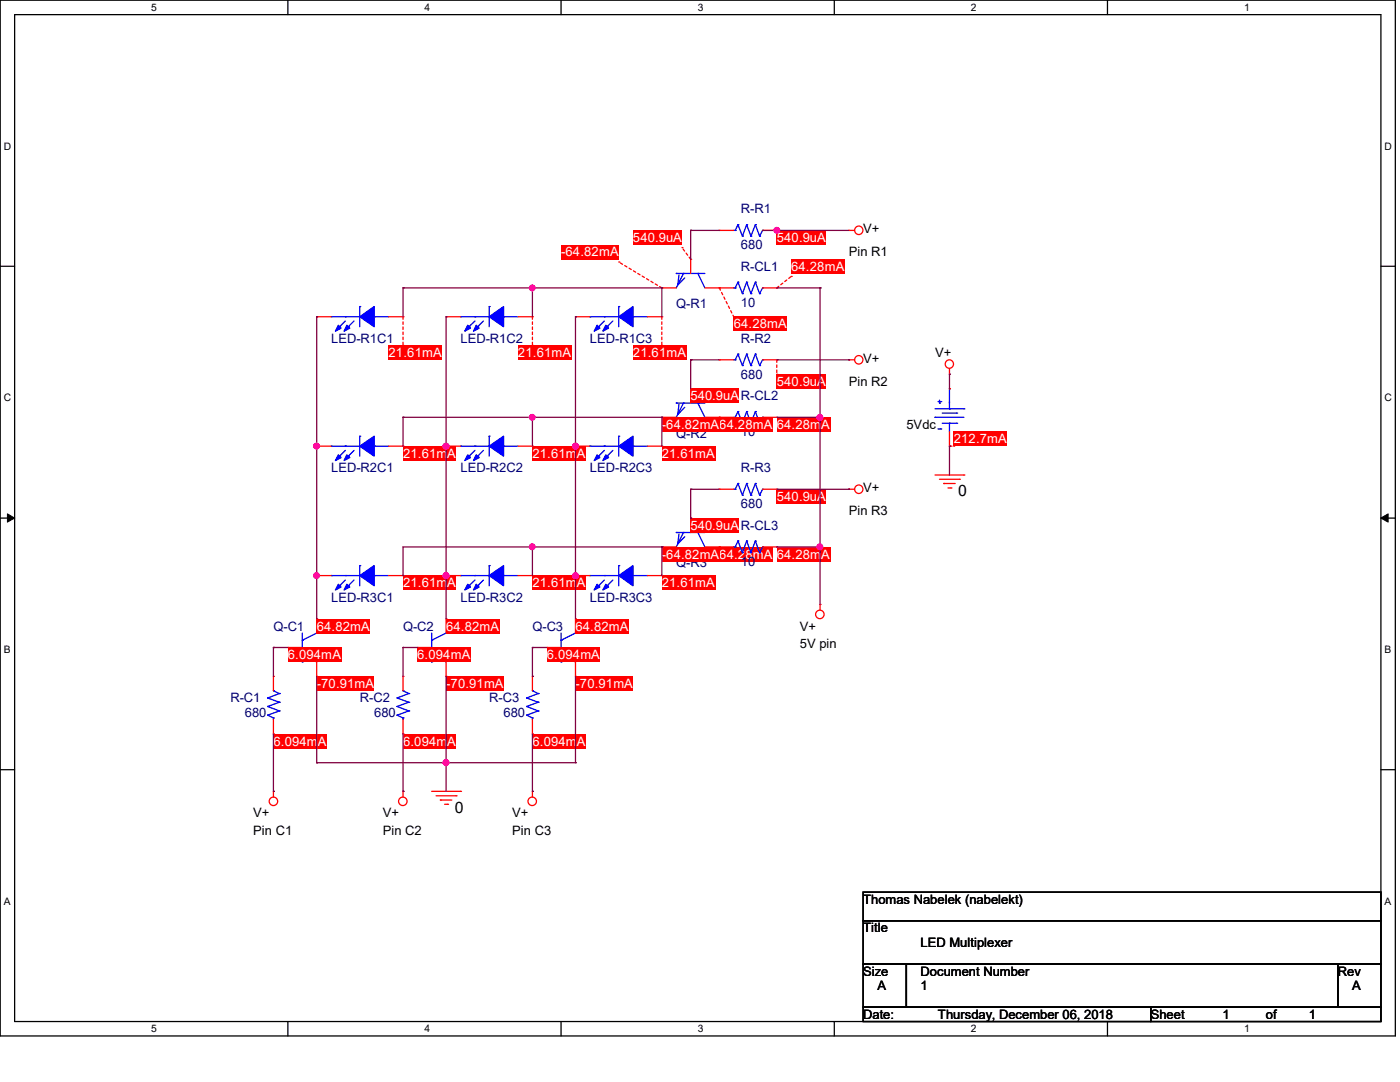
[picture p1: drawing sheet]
<svg xmlns="http://www.w3.org/2000/svg" width="279mm" height="216mm" viewBox="0 0 279 216" stroke-linecap="round" stroke-linejoin="round" font-family="sans-serif">
<path d="M0 0h278.5v206.7h-278.5zM2.9 2.9h272.7v200.9h-272.7z" fill="none" stroke="#000" stroke-width=".25"/>
<g fill="#fff">
<path d="M30.2 .3h1.1v2.3h-1.1z"/>
<path d="M30.2 204.1h1.1v2.3h-1.1z"/>
</g>
<path d="M57.4 0v2.9M57.4 203.8v2.9" fill="none" stroke="#000" stroke-width=".25"/>
<g fill="#fff">
<path d="M84.7 .3h1.1v2.3h-1.1z"/>
<path d="M84.7 204.1h1.1v2.3h-1.1z"/>
</g>
<path d="M112 0v2.9M112 203.8v2.9" fill="none" stroke="#000" stroke-width=".25"/>
<g fill="#fff">
<path d="M139.2 .3h1.1v2.3h-1.1z"/>
<path d="M139.2 204.1h1.1v2.3h-1.1z"/>
</g>
<path d="M166.5 0v2.9M166.5 203.8v2.9" fill="none" stroke="#000" stroke-width=".25"/>
<g fill="#fff">
<path d="M193.8 .3h1.1v2.3h-1.1z"/>
<path d="M193.8 204.1h1.1v2.3h-1.1z"/>
</g>
<path d="M221 0v2.9M221 203.8v2.9" fill="none" stroke="#000" stroke-width=".25"/>
<g fill="#fff">
<path d="M248.3 .3h1.1v2.3h-1.1z"/>
<path d="M248.3 204.1h1.1v2.3h-1.1z"/>
<path d="M.8 28h1.4v2.3h-1.4z"/>
<path d="M276.3 28h1.4v2.3h-1.4z"/>
<path d="M.8 78.2h1.4v2.3h-1.4z"/>
<path d="M276.3 78.2h1.4v2.3h-1.4z"/>
</g>
<path d="M0 53.1h2.9M275.6 53.1h2.9" fill="none" stroke="#000" stroke-width=".25"/>
<g fill="#fff">
<path d="M.8 128.5h1.3v2.2h-1.3z"/>
<path d="M276.3 128.5h1.3v2.2h-1.3z"/>
</g>
<path d="M0 103.4h2.9M275.6 103.4h2.9" fill="none" stroke="#000" stroke-width=".25"/>
<path d="M1.5 102.5l1.4 .9-1.4 .8zM275.6 103.4l1.4-.9v1.7z" fill="#000" stroke="#000" stroke-width=".2"/>
<g fill="#fff">
<path d="M.8 178.7h1.3v2.2h-1.3z"/>
<path d="M276.3 178.7h1.3v2.2h-1.3z"/>
</g>
<path d="M0 153.6h2.9M275.6 153.6h2.9M172.3 178h103.3v5.7h-103.3zM172.3 183.7h103.3v8.7h-103.3zM172.3 192.4h8.6v8.6h-8.6zM180.9 192.4h86.1v8.6h-86.1zM267 192.4h8.6v8.6h-8.6zM172.3 201h57.4v2.8h-57.4zM229.7 201h45.9v2.8h-45.9z" fill="none" stroke="#000" stroke-width=".25"/>
<g fill="none" stroke="#f00" stroke-width=".25">
<path d="M169.4 46h.1M169.4 46h1.2M169.4 71.8h.1M169.4 71.8h1.2M189.5 74.7h.1M189.5 73.5v1.2M169.4 97.6h.1M169.4 97.6h1.2M186.6 94.8h5.8M187.5 95.6h4M188.3 96.5h.1M188.3 96.5h2.3"/>
<path d="M189.2 97.4h.6M189.8 97.4h.1M191.5 95.6h.1M192.4 94.8h.1M54.6 135h.1M54.6 135v2.8M163.7 120.6h.1M163.7 120.6v1.2M54.6 157.9h.1M54.6 146.4h.1M54.6 143.6v2.8M54.6 157.9v1.1"/>
<path d="M80.4 157.9h.1M80.4 157.9v1.1M86.1 157.9h5.8M87 158.8h4M87.9 159.6h.1M87.9 159.6h2.3M91 158.8h.1M91.9 157.9h.1M106.3 157.9h.1M106.3 157.9v1.1M88.7 160.5h.6M89.3 160.5h.1"/>
<circle cx="171.4" cy="45.9" r=".83"/>
<circle cx="171.4" cy="71.8" r=".83"/>
<circle cx="189.5" cy="72.6" r=".83"/>
<circle cx="171.4" cy="97.6" r=".83"/>
<circle cx="163.6" cy="122.6" r=".85"/>
<circle cx="54.6" cy="159.9" r=".85"/>
<circle cx="80.4" cy="159.9" r=".85"/>
<circle cx="106.2" cy="159.9" r=".85"/>
</g>
<g fill="none" stroke="#00f" stroke-width=".25">
<path d="M53.4 139.3h.1M53.4 139.3l2.4 .8M54.6 137.8h.1M54.6 137.8l1.2 .6M55.8 138.4h.1M55.8 138.4l-2.4 .9M53.4 142.7h.1M53.4 141h.1M53.4 142.7l1.2 .6M53.4 141l2.4 .9M54.6 143.3h.1M54.6 143.3v.3"/>
<path d="M55.8 141.9h.1M55.8 140.1h.1M55.8 141.9l-2.4 .8M55.8 140.1l-2.4 .9"/>
</g>
<path d="M54.6 146.4h10.6v2.9h-10.6z" fill="#f00"/>
<g fill="none" stroke="#00f" stroke-width=".25">
<path d="M146.4 57.4h.3M146.7 57.4h.1M147.3 56.3h.1M147.3 56.3l-.6 1.1M147.3 56.3l.9 2.3M148.2 58.6h.1M149 56.3h.1M149 56.3l-.8 2.3M149 56.3l.9 2.3M149.9 58.6h.1M150.7 56.3h.1M150.7 56.3l-.8 2.3"/>
<path d="M150.7 56.3l.9 2.3M151.6 58.6h.1M152.2 57.4h.1M152.2 57.4l-.6 1.2"/>
</g>
<path d="M152.2 57.4h2.8M155 57.4h.1" fill="none" stroke="#f00" stroke-width=".25"/>
<path d="M157.9 51.7h10.7v2.9h-10.7z" fill="#f00"/>
<path d="M155 57.4l2.9-2.2M157.9 55.2h.1" fill="none" stroke="#f00" stroke-width=".25" stroke-dasharray=".5"/>
<path d="M143.6 57.4h.1M143.6 57.4h2.8M103.4 89h2.9M106.3 89h.1" fill="none" stroke="#f00" stroke-width=".25"/>
<g fill="#00f" stroke="#00f" stroke-width=".25">
<path d="M97.6 89l2.9-2v4z" fill-rule="evenodd"/>
<path d="M95 90.8l.6 .5-1.1 .6z" fill-rule="evenodd"/>
<path d="M93.3 90.8l.6 .5-1.1 .6z" fill-rule="evenodd"/>
</g>
<path d="M91.9 89h.1M91.9 89h5.7M93.6 91h.1M94.8 89h.1M94.8 89.9l-1.2 1.1M95.3 91h.1M96.5 89.9l-1.2 1.1M97.6 87h.1M97.6 87v4M100.5 89h.1M100.5 89h2.9" fill="none" stroke="#00f" stroke-width=".25"/>
<path d="M106.3 89h10.6v2.9h-10.6z" fill="#f00"/>
<path d="M89 89h.1M89 89h2.9M57.4 129.2h.1M57.4 129.2h2.9" fill="none" stroke="#f00" stroke-width=".25"/>
<path d="M60.3 127.8h.1M60.3 130.6h.1M60.3 132.1h.1M60.3 130.6l2.9 1.5M60.3 126.3v5.8M61.2 130.3l1.4 1.5-2-.3M63.2 126.3l-2.9 1.5" fill="none" stroke="#00f" stroke-width=".25"/>
<path d="M57.4 129.2h10.7v2.9h-10.7z" fill="#f00"/>
<path d="M63.2 123.5h.1M63.2 123.5v2.8" fill="none" stroke="#f00" stroke-width=".25"/>
<path d="M63.2 123.5h10.7v2.9h-10.7z" fill="#f00"/>
<path d="M63.2 135h.1M63.2 132.1v2.9" fill="none" stroke="#f00" stroke-width=".25"/>
<g fill="#f00">
<path d="M63.2 135h7.6v2.8h-7.6z"/>
<path d="M70.8 135h3.9v2.8h-3.9z"/>
</g>
<g fill="#00f" stroke="#00f" stroke-width=".25">
<path d="M123.5 114.9l2.8-2v4z" fill-rule="evenodd"/>
<path d="M120.9 116.6l.6 .5-1.2 .6z" fill-rule="evenodd"/>
<path d="M119.2 116.6l.5 .5-1.1 .6z" fill-rule="evenodd"/>
</g>
<path d="M117.7 114.9h.1M117.7 114.9h5.8M119.5 116.9h.1M120.6 114.9h.1M120.6 115.7l-1.1 1.2M121.2 116.9h.1M122.3 115.7l-1.1 1.2M123.5 112.9h.1M123.5 112.9v4M126.3 114.9h.1M126.3 114.9h2.9" fill="none" stroke="#00f" stroke-width=".25"/>
<path d="M129.2 114.9h2.9M132.1 114.9h.1" fill="none" stroke="#f00" stroke-width=".25"/>
<path d="M132.1 114.9h10.6v2.8h-10.6z" fill="#f00"/>
<path d="M77.6 63.2h2.8M80.4 63.2h.1M114.9 114.9h.1M114.9 114.9h2.8" fill="none" stroke="#f00" stroke-width=".25"/>
<g fill="#00f" stroke="#00f" stroke-width=".25">
<path d="M71.8 63.2l2.9-2v4z" fill-rule="evenodd"/>
<path d="M69.2 64.9l.6 .6-1.1 .6z" fill-rule="evenodd"/>
<path d="M67.5 64.9l.6 .6-1.2 .6z" fill-rule="evenodd"/>
</g>
<path d="M66.1 63.2h.1M66.1 63.2h5.7M67.8 65.2h.1M68.9 63.2h.1M68.9 64.1l-1.1 1.1M69.5 65.2h.1M70.7 64.1l-1.2 1.1M71.8 61.2h.1M71.8 61.2v4M74.7 63.2h.1M74.7 63.2h2.9" fill="none" stroke="#00f" stroke-width=".25"/>
<path d="M77.6 68.9h10.6v2.9h-10.6z" fill="#f00"/>
<path d="M80.4 63.2v5.7M80.4 68.9h.1" fill="none" stroke="#f00" stroke-width=".25" stroke-dasharray=".5"/>
<path d="M63.2 63.2h.1M63.2 63.2h2.9M77.6 89h2.8M80.4 89h.1" fill="none" stroke="#f00" stroke-width=".25"/>
<g fill="#00f" stroke="#00f" stroke-width=".25">
<path d="M71.8 89l2.9-2v4z" fill-rule="evenodd"/>
<path d="M69.2 90.8l.6 .5-1.1 .6z" fill-rule="evenodd"/>
<path d="M67.5 90.8l.6 .5-1.2 .6z" fill-rule="evenodd"/>
</g>
<path d="M66.1 89h.1M66.1 89h5.7M67.8 91h.1M68.9 89h.1M68.9 89.9l-1.1 1.1M69.5 91h.1M70.7 89.9l-1.2 1.1M71.8 87h.1M71.8 87v4M74.7 89h.1M74.7 89h2.9" fill="none" stroke="#00f" stroke-width=".25"/>
<g fill="#f00">
<path d="M80.4 89h6.7v2.9h-6.7z"/>
<path d="M87.1 89h3.9v2.9h-3.9z"/>
</g>
<path d="M189.5 77.6h.1M63.2 89h.1M63.2 89h2.9M189.5 89h.1M189.5 86.1v2.9" fill="none" stroke="#f00" stroke-width=".25"/>
<g fill="none" stroke="#00f" stroke-width=".25">
<path d="M187.5 79.8v.6M189.5 77.6h.1M189.5 77.6v4M186.6 83.3h.1M186.6 83.3h5.8M186.6 81.6h5.8M187.2 80.1h.5M187.2 85.6h.5M187.5 80.4h.1M187.7 80.1h.1M187.7 85.6h.1M188 82.4h2.9"/>
<path d="M188 84.5h2.9M189.5 81.6h.1M189.5 84.5h.1M189.5 84.5v1.6M190.9 82.4h.1M190.9 84.5h.1M192.4 81.6h.1"/>
</g>
<path d="M190.3 86.1h10.7v2.9h-10.7z" fill="#f00"/>
<path d="M189.5 89h.8M190.3 89h.1" fill="none" stroke="#f00" stroke-width=".25" stroke-dasharray=".5"/>
<g fill="none" stroke="#00f" stroke-width=".25">
<path d="M146.4 46h.3M146.7 46h.1M147.3 44.8h.1M147.3 44.8l-.6 1.2M147.3 44.8l.9 2.3M148.2 47.1h.1M149 44.8h.1M149 44.8l-.8 2.3M149 44.8l.9 2.3M149.9 47.1h.1M150.7 44.8h.1M150.7 44.8l-.8 2.3"/>
<path d="M150.7 44.8l.9 2.3M151.6 47.1h.1M152.2 46h.1M152.2 46l-.6 1.1"/>
</g>
<path d="M152.2 46h2.8M155 46h.1" fill="none" stroke="#f00" stroke-width=".25"/>
<g fill="#f00">
<path d="M155 46h4.5v2.9h-4.5z"/>
<path d="M159.5 46h5.3v2.9h-5.3z"/>
</g>
<path d="M137.8 51.7h.1M137.8 51.7v2.9M143.6 46h.1M143.6 46h2.8" fill="none" stroke="#f00" stroke-width=".25"/>
<path d="M135 54.6h.1M135 54.6h5.7M135.5 54.9l-.2 2 1.4-1.4M136.4 54.6h.1M136.4 54.6l-1.4 2.8M139.3 54.6h.1M139.3 54.6l1.4 2.8" fill="none" stroke="#00f" stroke-width=".25"/>
<g fill="#f00">
<path d="M126.3 46h4.5v2.9h-4.5z"/>
<path d="M130.8 46h5.3v2.9h-5.3z"/>
</g>
<path d="M136.1 49.4h.1M137.8 51.7l-1.7-2.3" fill="none" stroke="#f00" stroke-width=".25" stroke-dasharray=".5"/>
<path d="M140.7 57.4h2.9M143.6 57.4h.1" fill="none" stroke="#f00" stroke-width=".25"/>
<path d="M146.4 63.2h10.7v2.9h-10.7z" fill="#f00"/>
<path d="M143.6 57.4l2.8 5.8M146.4 63.2h.1" fill="none" stroke="#f00" stroke-width=".25" stroke-dasharray=".5"/>
<path d="M132.1 57.4h.1M132.1 57.4h2.9" fill="none" stroke="#f00" stroke-width=".25"/>
<path d="M112 48.9h11.5v2.8h-11.5z" fill="#f00"/>
<path d="M123.5 52.3h.1M132.1 57.4l-8.6-5.1" fill="none" stroke="#f00" stroke-width=".25" stroke-dasharray=".5"/>
<g fill="none" stroke="#00f" stroke-width=".25">
<path d="M146.4 83.3h.3M146.7 83.3h.1M147.3 82.1h.1M147.3 82.1l-.6 1.2M147.3 82.1l.9 2.4M148.2 84.5h.1M149 82.1h.1M149 82.1l-.8 2.4M149 82.1l.9 2.4M149.9 84.5h.1M150.7 82.1h.1M150.7 82.1l-.8 2.4"/>
<path d="M150.7 82.1l.9 2.4M151.6 84.5h.1M152.2 83.3h.1M152.2 83.3l-.6 1.2"/>
</g>
<path d="M152.2 83.3h2.8M155 83.3h.1" fill="none" stroke="#f00" stroke-width=".25"/>
<path d="M155 83.3h10.7v2.8h-10.7z" fill="#f00"/>
<path d="M143.6 83.3h.1M143.6 83.3h2.8M77.6 114.9h2.8M80.4 114.9h.1" fill="none" stroke="#f00" stroke-width=".25"/>
<g fill="#00f" stroke="#00f" stroke-width=".25">
<path d="M71.8 114.9l2.9-2v4z" fill-rule="evenodd"/>
<path d="M69.2 116.6l.6 .5-1.1 .6z" fill-rule="evenodd"/>
<path d="M67.5 116.6l.6 .5-1.2 .6z" fill-rule="evenodd"/>
</g>
<path d="M66.1 114.9h.1M66.1 114.9h5.7M67.8 116.9h.1M68.9 114.9h.1M68.9 115.7l-1.1 1.2M69.5 116.9h.1M70.7 115.7l-1.2 1.2M71.8 112.9h.1M71.8 112.9v4M74.7 114.9h.1M74.7 114.9h2.9" fill="none" stroke="#00f" stroke-width=".25"/>
<g fill="#f00">
<path d="M80.4 114.9h6.7v2.8h-6.7z"/>
<path d="M87.1 114.9h3.9v2.8h-3.9z"/>
</g>
<path d="M103.4 63.2h2.9M106.3 63.2h.1M63.2 114.9h.1M63.2 114.9h2.9" fill="none" stroke="#f00" stroke-width=".25"/>
<g fill="#00f" stroke="#00f" stroke-width=".25">
<path d="M97.6 63.2l2.9-2v4z" fill-rule="evenodd"/>
<path d="M95 64.9l.6 .6-1.1 .6z" fill-rule="evenodd"/>
<path d="M93.3 64.9l.6 .6-1.1 .6z" fill-rule="evenodd"/>
</g>
<path d="M91.9 63.2h.1M91.9 63.2h5.7M93.6 65.2h.1M94.8 63.2h.1M94.8 64.1l-1.2 1.1M95.3 65.2h.1M96.5 64.1l-1.2 1.1M97.6 61.2h.1M97.6 61.2v4M100.5 63.2h.1M100.5 63.2h2.9" fill="none" stroke="#00f" stroke-width=".25"/>
<path d="M103.4 68.9h10.6v2.9h-10.6z" fill="#f00"/>
<path d="M106.3 63.2v5.7M106.3 68.9h.1" fill="none" stroke="#f00" stroke-width=".25" stroke-dasharray=".5"/>
<path d="M89 63.2h.1M89 63.2h2.9M80.4 135h.1M80.4 135v2.8M80.4 146.4h.1M80.4 143.6v2.8" fill="none" stroke="#f00" stroke-width=".25"/>
<g fill="none" stroke="#00f" stroke-width=".25">
<path d="M79.2 139.3h.1M79.2 139.3l2.4 .8M80.4 137.8h.1M80.4 137.8l1.2 .6M81.6 138.4h.1M81.6 138.4l-2.4 .9M79.2 142.7h.1M79.2 141h.1M79.2 142.7l1.2 .6M79.2 141l2.4 .9M80.4 143.3h.1M80.4 143.3v.3"/>
<path d="M81.6 141.9h.1M81.6 140.1h.1M81.6 141.9l-2.4 .8M81.6 140.1l-2.4 .9"/>
</g>
<g fill="#f00">
<path d="M80.4 146.4h6.7v2.9h-6.7z"/>
<path d="M87.1 146.4h3.9v2.9h-3.9z"/>
</g>
<path d="M112 127.8h.1M112 130.6h.1M112 132.1h.1M112 130.6l2.9 1.5M112 126.3v5.8M112.9 130.3l1.4 1.5-2-.3M114.9 126.3l-2.9 1.5" fill="none" stroke="#00f" stroke-width=".25"/>
<path d="M109.1 129.2h.1M109.1 129.2h2.9" fill="none" stroke="#f00" stroke-width=".25"/>
<g fill="#f00">
<path d="M109.1 129.2h6.7v2.9h-6.7z"/>
<path d="M115.8 129.2h3.9v2.9h-3.9z"/>
</g>
<path d="M114.9 123.5h.1M114.9 123.5v2.8" fill="none" stroke="#f00" stroke-width=".25"/>
<path d="M114.9 123.5h10.6v2.9h-10.6z" fill="#f00"/>
<path d="M114.9 135h.1M114.9 132.1v2.9" fill="none" stroke="#f00" stroke-width=".25"/>
<g fill="#f00">
<path d="M114.9 135h7.5v2.8h-7.5z"/>
<path d="M122.4 135h3.9v2.8h-3.9z"/>
</g>
<path d="M135 106.3h.1M135 106.3h5.7M135.5 106.6l-.2 1.9 1.4-1.4M136.4 106.3h.1M136.4 106.3l-1.4 2.8M139.3 106.3h.1M139.3 106.3l1.4 2.8" fill="none" stroke="#00f" stroke-width=".25"/>
<path d="M137.8 103.4h.1M137.8 103.4v2.9" fill="none" stroke="#f00" stroke-width=".25"/>
<path d="M137.8 103.4h9.7v2.9h-9.7z" fill="#f00"/>
<path d="M140.7 109.1h2.9M143.6 109.1h.1" fill="none" stroke="#f00" stroke-width=".25"/>
<path d="M143.6 109.1h10.6v2.9h-10.6z" fill="#f00"/>
<path d="M132.1 109.1h.1M132.1 109.1h2.9" fill="none" stroke="#f00" stroke-width=".25"/>
<g fill="#f00">
<path d="M132.1 109.1h7.6v2.9h-7.6z"/>
<path d="M139.7 109.1h3.9v2.9h-3.9z"/>
</g>
<g fill="none" stroke="#00f" stroke-width=".25">
<path d="M105.1 139.3h.1M105.1 139.3l2.3 .8M106.3 137.8h.1M106.3 137.8l1.1 .6M107.4 138.4h.1M107.4 138.4l-2.3 .9M105.1 142.7h.1M105.1 141h.1M105.1 142.7l1.2 .6M105.1 141l2.3 .9M106.3 143.3h.1M106.3 143.3v.3"/>
<path d="M107.4 141.9h.1M107.4 140.1h.1M107.4 141.9l-2.3 .8M107.4 140.1l-2.3 .9"/>
</g>
<path d="M106.3 135h.1M106.3 135v2.8M106.3 146.4h.1M106.3 143.6v2.8" fill="none" stroke="#f00" stroke-width=".25"/>
<path d="M106.3 146.4h10.6v2.9h-10.6z" fill="#f00"/>
<path d="M86.1 127.8h.1M86.1 130.6h.1M86.1 132.1h.1M86.1 130.6l2.9 1.5M86.1 126.3v5.8M87 130.3l1.4 1.5-2-.3M89 126.3l-2.9 1.5" fill="none" stroke="#00f" stroke-width=".25"/>
<path d="M83.3 129.2h.1M83.3 129.2h2.8" fill="none" stroke="#f00" stroke-width=".25"/>
<path d="M83.3 129.2h10.6v2.9h-10.6z" fill="#f00"/>
<path d="M89 123.5h.1M89 123.5v2.8" fill="none" stroke="#f00" stroke-width=".25"/>
<path d="M89 123.5h10.7v2.9h-10.7z" fill="#f00"/>
<path d="M89 135h.1M89 132.1v2.9" fill="none" stroke="#f00" stroke-width=".25"/>
<g fill="#f00">
<path d="M89 135h7.6v2.8h-7.6z"/>
<path d="M96.6 135h3.9v2.8h-3.9z"/>
</g>
<path d="M135 80.4h.1M135 80.4h5.7M135.5 80.7l-.2 2 1.4-1.4M136.4 80.4h.1M136.4 80.4l-1.4 2.9M139.3 80.4h.1M139.3 80.4l1.4 2.9" fill="none" stroke="#00f" stroke-width=".25"/>
<path d="M137.8 77.6h.1M137.8 77.6v2.8" fill="none" stroke="#f00" stroke-width=".25"/>
<path d="M137.8 77.6h9.7v2.8h-9.7z" fill="#f00"/>
<path d="M140.7 83.3h2.9M143.6 83.3h.1" fill="none" stroke="#f00" stroke-width=".25"/>
<path d="M143.6 83.3h10.6v2.8h-10.6z" fill="#f00"/>
<path d="M132.1 83.3h.1M132.1 83.3h2.9" fill="none" stroke="#f00" stroke-width=".25"/>
<g fill="#f00">
<path d="M132.1 83.3h7.6v2.8h-7.6z"/>
<path d="M139.7 83.3h3.9v2.8h-3.9z"/>
</g>
<g fill="#00f" stroke="#00f" stroke-width=".25">
<path d="M123.5 63.2l2.8-2v4z" fill-rule="evenodd"/>
<path d="M120.9 64.9l.6 .6-1.2 .6z" fill-rule="evenodd"/>
<path d="M119.2 64.9l.5 .6-1.1 .6z" fill-rule="evenodd"/>
</g>
<path d="M117.7 63.2h.1M117.7 63.2h5.8M119.5 65.2h.1M120.6 63.2h.1M120.6 64.1l-1.1 1.1M121.2 65.2h.1M122.3 64.1l-1.1 1.1M123.5 61.2h.1M123.5 61.2v4M126.3 63.2h.1M126.3 63.2h2.9" fill="none" stroke="#00f" stroke-width=".25"/>
<path d="M129.2 63.2h2.9M132.1 63.2h.1" fill="none" stroke="#f00" stroke-width=".25"/>
<path d="M126.3 68.9h10.7v2.9h-10.7z" fill="#f00"/>
<path d="M132.1 63.2v5.7M132.1 68.9h.1" fill="none" stroke="#f00" stroke-width=".25" stroke-dasharray=".5"/>
<path d="M114.9 63.2h.1M114.9 63.2h2.8M152.2 97.6h2.8M155 97.6h.1" fill="none" stroke="#f00" stroke-width=".25"/>
<g fill="none" stroke="#00f" stroke-width=".25">
<path d="M146.4 97.6h.3M146.7 97.6h.1M147.3 96.5h.1M147.3 96.5l-.6 1.1M147.3 96.5l.9 2.3M148.2 98.8h.1M149 96.5h.1M149 96.5l-.8 2.3M149 96.5l.9 2.3M149.9 98.8h.1M150.7 96.5h.1M150.7 96.5l-.8 2.3"/>
<path d="M150.7 96.5l.9 2.3M151.6 98.8h.1M152.2 97.6h.1M152.2 97.6l-.6 1.2"/>
</g>
<g fill="#f00">
<path d="M155 97.6h4.5v2.9h-4.5z"/>
<path d="M159.5 97.6h5.3v2.9h-5.3z"/>
</g>
<path d="M143.6 97.6h.1M143.6 97.6h2.8M103.4 114.9h2.9M106.3 114.9h.1" fill="none" stroke="#f00" stroke-width=".25"/>
<g fill="#00f" stroke="#00f" stroke-width=".25">
<path d="M97.6 114.9l2.9-2v4z" fill-rule="evenodd"/>
<path d="M95 116.6l.6 .5-1.1 .6z" fill-rule="evenodd"/>
<path d="M93.3 116.6l.6 .5-1.1 .6z" fill-rule="evenodd"/>
</g>
<path d="M91.9 114.9h.1M91.9 114.9h5.7M93.6 116.9h.1M94.8 114.9h.1M94.8 115.7l-1.2 1.2M95.3 116.9h.1M96.5 115.7l-1.2 1.2M97.6 112.9h.1M97.6 112.9v4M100.5 114.9h.1M100.5 114.9h2.9" fill="none" stroke="#00f" stroke-width=".25"/>
<path d="M106.3 114.9h10.6v2.8h-10.6z" fill="#f00"/>
<path d="M152.2 71.8h2.8M155 71.8h.1M89 114.9h.1M89 114.9h2.9" fill="none" stroke="#f00" stroke-width=".25"/>
<g fill="none" stroke="#00f" stroke-width=".25">
<path d="M146.4 71.8h.3M146.7 71.8h.1M147.3 70.7h.1M147.3 70.7l-.6 1.1M147.3 70.7l.9 2.2M148.2 72.9h.1M149 70.7h.1M149 70.7l-.8 2.2M149 70.7l.9 2.2M149.9 72.9h.1M150.7 70.7h.1M150.7 70.7l-.8 2.2"/>
<path d="M150.7 70.7l.9 2.2M151.6 72.9h.1M152.2 71.8h.1M152.2 71.8l-.6 1.1"/>
</g>
<g fill="#f00">
<path d="M155 74.7h4.5v2.9h-4.5z"/>
<path d="M159.5 74.7h5.3v2.9h-5.3z"/>
</g>
<path d="M155 71.8v2.9M155 74.7h.1" fill="none" stroke="#f00" stroke-width=".25" stroke-dasharray=".5"/>
<path d="M143.6 71.8h.1M143.6 71.8h2.8M129.2 89h2.9M132.1 89h.1" fill="none" stroke="#f00" stroke-width=".25"/>
<g fill="#00f" stroke="#00f" stroke-width=".25">
<path d="M123.5 89l2.8-2v4z" fill-rule="evenodd"/>
<path d="M120.9 90.8l.6 .5-1.2 .6z" fill-rule="evenodd"/>
<path d="M119.2 90.8l.5 .5-1.1 .6z" fill-rule="evenodd"/>
</g>
<path d="M117.7 89h.1M117.7 89h5.8M119.5 91h.1M120.6 89h.1M120.6 89.9l-1.1 1.1M121.2 91h.1M122.3 89.9l-1.1 1.1M123.5 87h.1M123.5 87v4M126.3 89h.1M126.3 89h2.9" fill="none" stroke="#00f" stroke-width=".25"/>
<path d="M132.1 89h10.6v2.9h-10.6z" fill="#f00"/>
<path d="M114.9 89h.1M114.9 89h2.8M152.2 109.1h2.8M155 109.1h.1" fill="none" stroke="#f00" stroke-width=".25"/>
<g fill="none" stroke="#00f" stroke-width=".25">
<path d="M146.4 109.1h.3M146.7 109.1h.1M147.3 107.9h.1M147.3 107.9l-.6 1.2M147.3 107.9l.9 2.4M148.2 110.3h.1M149 107.9h.1M149 107.9l-.8 2.4M149 107.9l.9 2.4M149.9 110.3h.1M150.7 107.9h.1M150.7 107.9l-.8 2.4"/>
<path d="M150.7 107.9l.9 2.4M151.6 110.3h.1M152.2 109.1h.1M152.2 109.1l-.6 1.2"/>
</g>
<path d="M155 109.1h10.7v2.9h-10.7z" fill="#f00"/>
<path d="M143.6 109.1h.1M143.6 109.1h2.8" fill="none" stroke="#f00" stroke-width=".25"/>
<g fill="none" stroke="#800040" stroke-width=".25">
<path d="M80.4 57.4h.1M80.4 57.4v5.8M80.4 57.4h51.7M106.3 57.4h.1M106.3 57.4v5.8M132.1 57.4h.1M132.1 57.4v5.8M137.8 46h.1M137.8 46h5.8M137.8 46v5.7M152.2 46h17.2M155 46h.1"/>
<path d="M155 57.4h8.7M163.7 57.4h.1M163.7 57.4v63.2M63.2 63.2h.1M63.2 63.2v60.3M89 63.2h.1M89 63.2v60.3M114.9 63.2h.1M114.9 63.2v60.3M137.8 71.8h.1M137.8 71.8v5.8M137.8 71.8h5.8"/>
<path d="M155 71.8h14.4M169.4 71.8h.1M189.5 74.7h.1M189.5 74.7v2.9M63.2 89h.1M80.4 83.3h.1M80.4 83.3v5.7M80.4 83.3h51.7M89 89h.1M106.3 83.3h.1M106.3 83.3v5.7M114.9 89h.1"/>
<path d="M132.1 83.3h.1M132.1 83.3v5.7M137.8 97.6h.1M137.8 97.6v5.8M137.8 97.6h5.8M155 83.3h8.7M155 97.6h14.4M163.7 83.3h.1M169.4 97.6h.1M189.5 89h.1M189.5 89v5.8M63.2 114.9h.1"/>
<path d="M80.4 114.9h.1M89 114.9h.1M106.3 109.1h.1M106.3 109.1v5.8M114.9 114.9h.1M132.1 109.1h.1M132.1 109.1h-51.7v5.8M132.1 109.1v5.8M137.8 103.4h.1M155 109.1h8.7M163.7 109.1h.1M54.6 129.2h.1"/>
<path d="M54.6 129.2h2.8M54.6 129.2v5.8M63.2 135v17.2M80.4 129.2h.1M80.4 129.2h2.9M80.4 129.2v5.8M89 135v22.9M106.3 129.2h.1M106.3 135h.1M106.3 129.2h2.8M106.3 129.2v5.8M114.9 135v17.2"/>
<path d="M54.6 157.9h.1M54.6 146.4v11.5M63.2 152.2h.1M63.2 152.2h51.7M80.4 157.9h.1M80.4 146.4v11.5M89 152.2h.1M106.3 157.9h.1M106.3 146.4v11.5M114.9 152.2h.1"/>
</g>
<g fill="#f0f" stroke="#f0f" stroke-width=".25">
<circle cx="89" cy="114.9" r=".56"/>
<circle cx="89" cy="89" r=".56"/>
<circle cx="114.9" cy="114.9" r=".55"/>
<circle cx="114.9" cy="89" r=".55"/>
<circle cx="63.2" cy="114.9" r=".55"/>
<circle cx="63.2" cy="89" r=".55"/>
<circle cx="106.2" cy="109.1" r=".55"/>
<circle cx="106.2" cy="83.3" r=".55"/>
<circle cx="106.2" cy="57.4" r=".55"/>
<circle cx="89" cy="152.1" r=".56"/>
<circle cx="163.6" cy="109.1" r=".55"/>
<circle cx="163.6" cy="83.3" r=".55"/>
<circle cx="155" cy="46" r=".55"/>
</g>
<g font-size="3.1">
<text x="191.2" y="99">0</text>
<text x="90.8" y="162.1">0</text>
</g>
<g font-size="2.6" fill="#000080">
<text x="147.9" y="42.5">R-R1</text>
<text x="147.9" y="49.7">680</text>
<text x="147.9" y="54.1">R-CL1</text>
<text x="135" y="61.5">Q-R1</text>
<text x="147.9" y="61.2">10</text>
<text x="66.1" y="68.4">LED-R1C1</text>
<text x="91.9" y="68.4">LED-R1C2</text>
<text x="117.7" y="68.4">LED-R1C3</text>
<text x="147.9" y="68.4">R-R2</text>
<text x="147.9" y="75.6">680</text>
<text x="147.9" y="79.9">R-CL2</text>
<text x="135" y="87.3">Q-R2</text>
<text x="147.9" y="87">10</text>
<text x="66.1" y="94.2">LED-R2C1</text>
<text x="91.9" y="94.2">LED-R2C2</text>
<text x="117.7" y="94.2">LED-R2C3</text>
<text x="147.9" y="94.2">R-R3</text>
<text x="147.9" y="101.4">680</text>
<text x="147.9" y="105.7">R-CL3</text>
<text x="135" y="113.2">Q-R3</text>
<text x="147.9" y="112.9">10</text>
<text x="54.6" y="125.8">Q-C1</text>
<text x="66.1" y="120.1">LED-R3C1</text>
<text x="80.4" y="125.8">Q-C2</text>
<text x="91.9" y="120.1">LED-R3C2</text>
<text x="106.3" y="125.8">Q-C3</text>
<text x="117.7" y="120.1">LED-R3C3</text>
<text x="46" y="140.2">R-C1</text>
<text x="48.9" y="143">680</text>
<text x="71.8" y="140.2">R-C2</text>
<text x="74.7" y="143">680</text>
<text x="97.6" y="140.2">R-C3</text>
<text x="100.5" y="143">680</text>
</g>
<g font-size="2.6">
<text x="172.3" y="46.6">V+</text>
<text x="169.4" y="51.2">Pin R1</text>
<text x="186.6" y="71.2">V+</text>
<text x="169.4" y="77">Pin R2</text>
<text x="172.3" y="72.4">V+</text>
<text x="180.9" y="85.6">5Vdc</text>
<text x="172.3" y="98.3">V+</text>
<text x="169.4" y="102.8">Pin R3</text>
<text x="159.6" y="125.8">V+</text>
<text x="159.6" y="129.2">5V pin</text>
<text x="50.5" y="163.1">V+</text>
<text x="50.5" y="166.5">Pin C1</text>
<text x="76.4" y="163.1">V+</text>
<text x="76.4" y="166.5">Pin C2</text>
<text x="102.2" y="163.1">V+</text>
<text x="102.2" y="166.5">Pin C3</text>
<text x="172.3" y="180.3">Thomas Nabelek (nabelekt)</text>
<text x="172.3" y="186.1">Title</text>
<text x="183.7" y="188.9">LED Multiplexer</text>
<text x="172.3" y="194.7">Size</text>
<text x="175.1" y="197.6">A</text>
<text x="183.7" y="194.7">Document Number</text>
<text x="183.7" y="197.6">1</text>
<text x="267" y="194.7">Rev</text>
<text x="269.8" y="197.6">A</text>
<text x="172.3" y="203.3">Date:</text>
<text x="187.2" y="203.3">Thursday, December 06, 2018</text>
<text x="229.7" y="203.3">Sheet</text>
<text x="244" y="203.3">1</text>
<text x="252.6" y="203.3">of</text>
<text x="261.2" y="203.3">1</text>
</g>
<g font-size="2.6" fill="#fff">
<text x="112" y="51.2">-64.82mA</text>
<text x="126.3" y="48.3">540.9uA</text>
<text x="155" y="48.3">540.9uA</text>
<text x="157.9" y="54.1">64.28mA</text>
<text x="146.4" y="65.5">64.28mA</text>
<text x="77.6" y="71.2">21.61mA</text>
<text x="103.4" y="71.2">21.61mA</text>
<text x="126.3" y="71.2">21.61mA</text>
<text x="155" y="77">540.9uA</text>
<text x="137.8" y="79.9">540.9uA</text>
<text x="132.1" y="85.6">-64.82mA64.28mA</text>
<text x="155" y="85.6">64.28mA</text>
<text x="190.3" y="88.5">212.7mA</text>
<text x="80.4" y="91.4">21.61mA</text>
<text x="106.3" y="91.4">21.61mA</text>
<text x="132.1" y="91.4">21.61mA</text>
<text x="155" y="99.9">540.9uA</text>
<text x="137.8" y="105.7">540.9uA</text>
<text x="132.1" y="111.5">-64.82mA64.28mA</text>
<text x="155" y="111.5">64.28mA</text>
<text x="80.4" y="117.2">21.61mA</text>
<text x="106.3" y="117.2">21.61mA</text>
<text x="132.1" y="117.2">21.61mA</text>
<text x="63.2" y="125.8">64.82mA</text>
<text x="89" y="125.8">64.82mA</text>
<text x="114.8" y="125.8">64.82mA</text>
<text x="57.4" y="131.5">6.094mA</text>
<text x="83.3" y="131.5">6.094mA</text>
<text x="109.1" y="131.5">6.094mA</text>
<text x="63.2" y="137.3">-70.91mA</text>
<text x="89" y="137.3">-70.91mA</text>
<text x="114.8" y="137.3">-70.91mA</text>
<text x="54.6" y="148.8">6.094mA</text>
<text x="80.4" y="148.8">6.094mA</text>
<text x="106.3" y="148.8">6.094mA</text>
</g>
<g font-size="2.1">
<text x="30.2" y="2.2">5</text>
<text x="84.7" y="2.2">4</text>
<text x="139.2" y="2.2">3</text>
<text x="193.8" y="2.2">2</text>
<text x="248.3" y="2.2">1</text>
<text x=".8" y="29.8">D</text>
<text x="276.3" y="29.8">D</text>
<text x=".8" y="80.1">C</text>
<text x="276.3" y="80.1">C</text>
<text x=".8" y="130.3">B</text>
<text x="276.3" y="130.3">B</text>
<text x=".8" y="180.5">A</text>
<text x="276.3" y="180.5">A</text>
<text x="30.2" y="206">5</text>
<text x="84.7" y="206">4</text>
<text x="139.2" y="206">3</text>
<text x="193.8" y="206">2</text>
<text x="248.3" y="206">1</text>
</g>
</svg>
